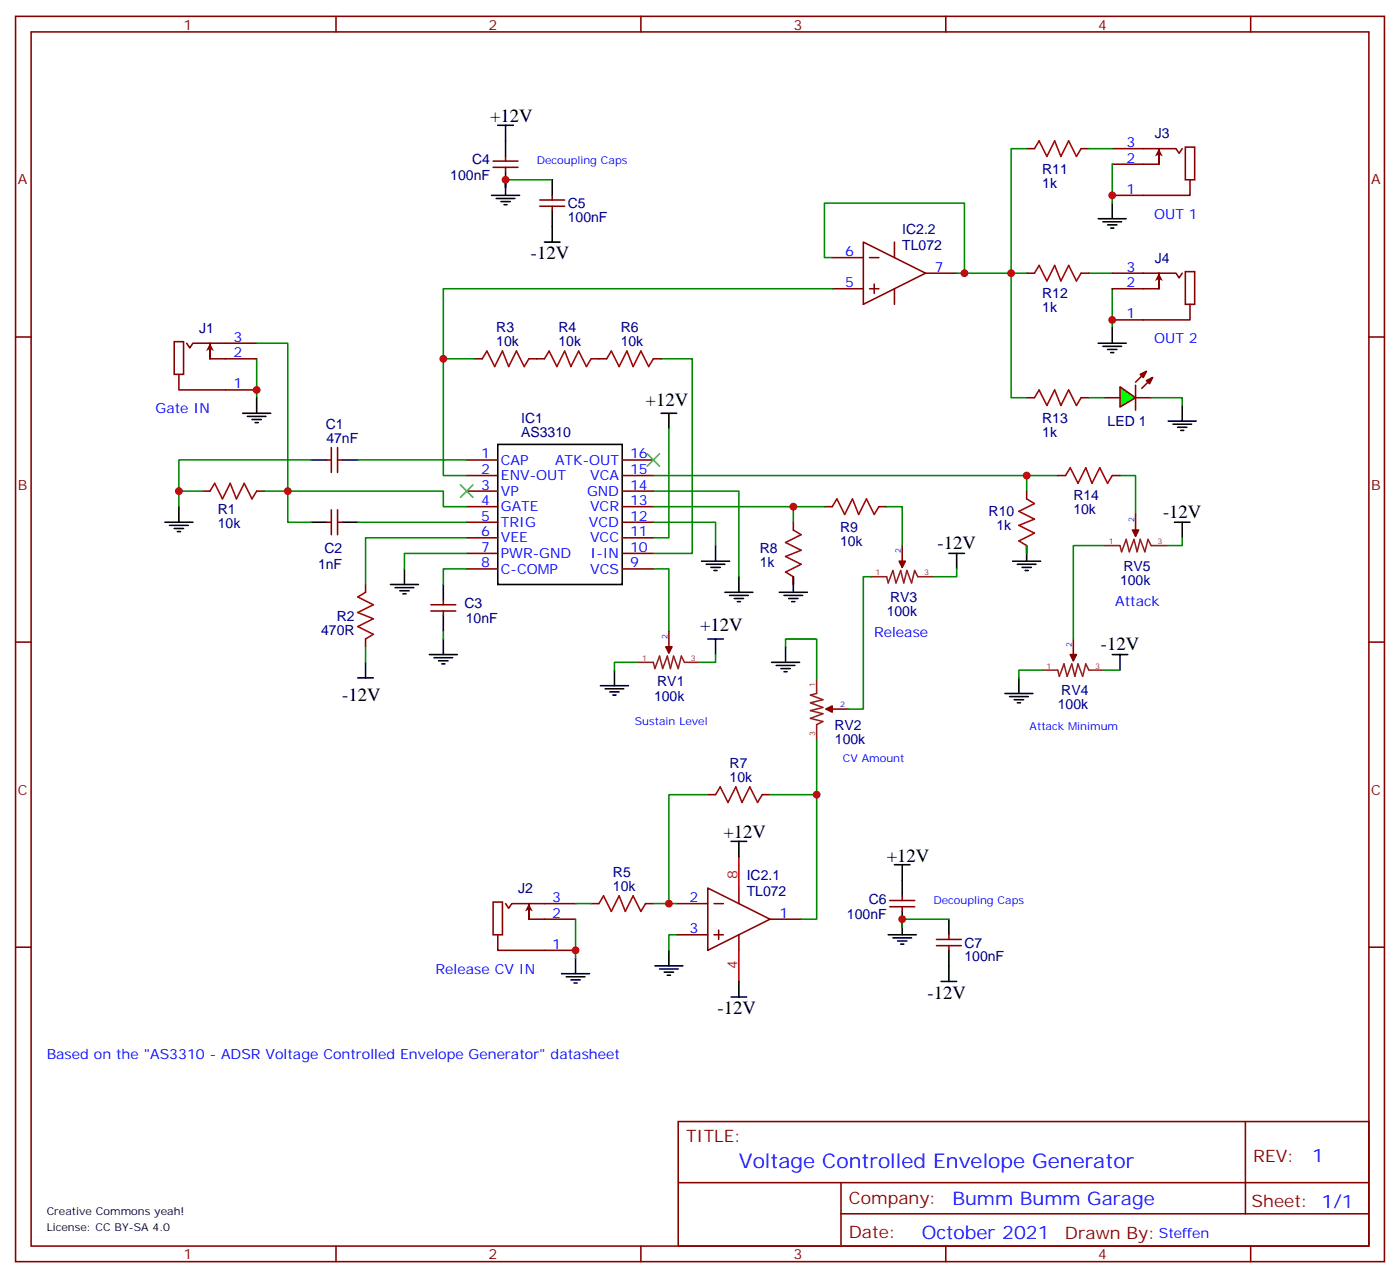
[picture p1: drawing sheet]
<svg xmlns="http://www.w3.org/2000/svg" width="317mm" height="290mm" viewBox="0 0 317 290" stroke-linecap="round" stroke-linejoin="round" font-family="sans-serif">
<g fill="none" stroke="#000" stroke-width=".35">
<path d="M55 93.7h6.4M56.1 94.4h4.2M57.1 95.1h2.2M57.9 95.8h.7M58.2 90.1v3.6M37.4 118.4h6.3M38.5 119.1h4.2M39.5 119.8h2.1M40.6 114.8v3.6M70.6 104.2h3.5M77.6 104.2h3.5M112.9 100.7h28.2v31.8h-28.2z"/>
<path d="M40.2 120.5h.7"/>
</g>
<g fill="none" stroke="#870000" stroke-width=".35">
<path d="M39.5 77.4h2.1v7.4h-2.1zM42.3 77.8l.7 1 .7-1h14.5M40.6 84.8v3.6h17.6M47.6 81.3v-3.5v3.5M47.6 81.3h10.6M107.6 81.3h1.8M119.9 81.3h3.6M134.1 81.3h3.5M148.2 81.3h1.7M74.1 104.2h1M75.1 101.4v5.7M76.6 104.2h1"/>
<path d="M76.6 101.4v5.7M105.8 104.2h7.1M105.8 107.8h7.1M105.8 111.3h7.1M105.8 114.8h7.1M105.8 118.4h7.1M141.1 104.2h7.1M141.1 107.8h7.1M141.1 111.3h7.1M141.1 114.8h7.1M141.1 118.4h7.1M105.8 121.9h7.1"/>
<path d="M105.8 125.4h7.1M105.8 128.9h7.1M141.1 121.9h7.1M141.1 125.4h7.1M141.1 128.9h7.1"/>
</g>
<path d="M109.4 81.3l1-1.7 1.8 3.5 1.7-3.5 1.5 3.5 1.7-3.5 1.8 3.5 1-1.8M123.5 81.3l1-1.7 1.8 3.5 1.8-3.5 1.4 3.5 1.7-3.5 1.8 3.5 1.1-1.8M137.6 81.3l1-1.7 1.8 3.5 1.8-3.5 1.4 3.5 1.7-3.5 1.8 3.5 1.1-1.8" fill="none" stroke="#a10000" stroke-width=".35"/>
<path d="M58.2 81.3v8.8M149.9 81.3h7.1v44.1h-8.8" fill="none" stroke="#008700" stroke-width=".35"/>
<path d="M104.4 109.9l2.8 2.8M107.2 109.9l-2.8 2.8" fill="none" stroke="#3c3" stroke-width=".35"/>
<path d="M47.6 77.8l.9 1.8-.9-.5-.9 .5z" fill="#870000"/>
<path d="M47.6 111.3l1.1-1.8 1.7 3.6 1.8-3.6 1.4 3.6 1.8-3.6 1.7 3.6 1.1-1.8M188.7 114.8l1.1-1.7 1.8 3.5 1.7-3.5 1.4 3.5 1.8-3.5 1.8 3.5 1-1.8M232.8 113.1l1.8 1-3.5 1.8 3.5 1.8-3.5 1.4 3.5 1.7-3.5 1.8 1.7 1M241.7 107.8l1-1.8 1.8 3.5 1.7-3.5 1.4 3.5 1.8-3.5 1.8 3.5 1-1.7M82.9 134.2l-1.8 1.1 3.6 1.8-3.6 1.7 3.6 1.4-3.6 1.8 3.6 1.8-1.8 1M179.9 120.1l1.8 1.1-3.5 1.7 3.5 1.8-3.5 1.4 3.5 1.8-3.5 1.7 1.7 1.1" fill="none" stroke="#a10000" stroke-width=".35"/>
<g fill="none" stroke="#870000" stroke-width=".35">
<path d="M45.9 111.3h1.7M58.2 111.3h1.8M74.1 118.4h1M75.1 115.5v5.7M76.6 115.5v5.7M76.6 118.4h1M179.9 118.4v1.7M187 114.8h1.7M199.3 114.8h1.8M232.8 111.3v1.8M239.9 107.8h1.8M252.2 107.8h1.8"/>
<path d="M257.5 116.6v3.5M82.9 132.5v1.7M97.7 138.5h5.7M97.7 137.1h5.7M100.5 136v1.1M100.5 138.5v1M179.9 130.7v1.8M204.6 123.6v3.6M232.8 123.6v1.8M82.9 144.8v1.8M151.7 143.1v3.5M243.4 144.8v3.5"/>
<path d="M111.8 204.4h2.1v7.4h-2.1zM112.9 211.8v3.6h17.6M114.7 204.8l.7 1 .7-1h14.4M119.9 208.3v-3.5v3.5M119.9 208.3h10.6"/>
</g>
<g fill="none" stroke="#000" stroke-width=".35">
<path d="M149.9 93.7h3.6M151.7 93.7v3.5M70.6 118.4h3.5M77.6 118.4h3.5M266.3 118.4h3.6M268.1 118.4v3.5M88.5 132.5h6.4M89.6 133.2h4.2M90.7 133.9h2.1M91.4 134.6h.7M91.7 128.9v3.6M100.5 132.5v3.5"/>
<path d="M100.5 139.5v3.6M159.1 127.2h6.4M160.2 127.9h4.2M161.2 128.6h2.1M161.9 129.3h.7M162.3 123.6v3.6M164.4 134.2h6.3M165.5 134.9h4.2M166.5 135.6h2.1M167.2 136.3h.7M167.6 130.7v3.5M176.7 134.2h6.4"/>
<path d="M177.8 134.9h4.2M178.9 135.6h2.1M179.6 136.3h.7M179.9 130.7v3.5M215.2 125.4h3.5M217 125.4v3.5M229.7 127.2h6.3M230.7 127.9h4.2M231.8 128.6h2.1M232.5 129.3h.7M232.8 123.6v3.6M81.1 153.6h3.6"/>
<path d="M82.9 150.1v3.5M97.4 148.3h6.3M98.4 149h4.3M99.5 149.8h2.1M100.2 150.5h.7M100.5 144.8v3.5M136.2 155.4h6.3M137.2 156.1h4.3M138.3 156.8h2.1M139 157.5h.7M139.3 151.9v3.5M160.5 144.8h3.5"/>
<path d="M162.3 144.8v3.5M227.9 157.2h6.3M229 157.9h4.2M230 158.6h2.1M230.7 159.3h.7M231.1 153.6v3.6M252.2 148.3h3.6M254 148.3v3.6"/>
</g>
<g fill="none" stroke="#008700" stroke-width=".35">
<path d="M58.2 77.8h7.1v40.6h5.3M151.7 97.2v24.7h-3.5M40.6 111.3h5.3M60 111.3h40.5v3.5h5.3M70.6 104.2h-30v10.6M81.1 118.4h24.7M81.1 104.2h24.7M148.2 118.4h14.1v5.2M148.2 111.3h19.4v19.4M148.2 107.8h91.7M148.2 114.8h38.8M179.9 114.8v3.6"/>
<path d="M201.1 114.8h3.5v8.8M232.8 107.8v3.5M254 107.8h3.5v8.8M105.8 121.9h-22.9v10.6M105.8 125.4h-14.1v3.5M105.8 128.9h-5.3v3.6M148.2 128.9h3.5v14.2M179.9 130.7v1.8M217 128.9v1.8h-5.3M232.8 123.6v1.8M250.5 123.6h-7.1v21.2M268.1 121.9v1.7h-3.5"/>
<path d="M82.9 146.6v3.5M100.5 143.1v1.7M144.6 150.1h-5.3v1.8M162.3 148.3v1.8h-3.6M236.4 151.9h-5.3v1.7M250.5 151.9h3.5"/>
</g>
<path d="M146.8 102.8l2.8 2.9M149.6 102.8l-2.8 2.9" fill="none" stroke="#3c3" stroke-width=".35"/>
<path d="M197.6 130.7h3.5l.3 1.4 1.1-2.8 .7 2.8 1.1-2.8 .7 2.8 .7-2.8 1 2.8 .7-2.8 .7 1.4h3.6M204.6 127.2v1.4M250.5 123.6h3.5l.4 1.5 1-2.9 .7 2.9 1.1-2.9 .7 2.9 .7-2.9 1 2.9 .7-2.9 .8 1.4h3.5M257.5 120.1v1.4M144.6 150.1h3.6l.3 1.4 1.1-2.8 .7 2.8 1-2.8 .7 2.8 .8-2.8 1 2.8 .7-2.8 .7 1.4h3.5M151.7 146.6v1.4M236.4 151.9h3.5l.3 1.4 1.1-2.8 .7 2.8 1.1-2.8 .7 2.8 .7-2.8 1 2.8 .7-2.8 .7 1.4h3.6M243.4 148.3v1.5" fill="none" stroke="#8c2424" stroke-width=".35"/>
<g fill="#870000" stroke="#870000" stroke-width=".35">
<path d="M151 146.6h1.4l-.7 1.4z"/>
<path d="M203.9 127.2h1.4l-.7 1.4z"/>
<path d="M242.7 148.3h1.4l-.7 1.5z"/>
<path d="M256.8 120.1h1.4l-.7 1.4z"/>
</g>
<path d="M119.9 204.8l.9 1.8-.9-.5-.8 .5z" fill="#870000"/>
<g fill="none" stroke="#000" stroke-width=".35">
<path d="M175 150.1h6.3M176 150.8h4.3M177.1 151.5h2.1M177.8 152.2h.7M178.2 146.6v3.5M165.8 190.7h3.5M167.6 190.7v3.5M130.5 217.1v3.6M148.5 218.9h6.4M149.6 219.6h4.2M151.7 215.4v3.5M127.4 220.7h6.3"/>
<path d="M128.4 221.4h4.2M129.5 222.1h2.1M130.2 222.8h.7M150.6 220.3h2.2M151.3 221h.7M165.8 226h3.5M167.6 222.4v3.6"/>
</g>
<path d="M188.7 58.4h-1.7v-12.4h31.7v15.9h-1.7M188.7 65.4h-88.2v42.4h5.3M197.6 130.7h-1.8v30h-3.5M178.2 146.6v-1.8h7v8.8M185.2 167.7v12.4M160.5 180.1h-8.8v24.7M174.6 180.1h10.6v28.2h-3.5M130.5 208.3v8.8M130.5 204.8h3.6M148.2 204.8h5.3M153.5 211.8h-1.8v3.6" fill="none" stroke="#008700" stroke-width=".35"/>
<g fill="none" stroke="#870000" stroke-width=".35">
<path d="M252.2 33.7h14.5l.7 1 .7-1M252.2 37.2h10.6M262.8 37.2v-3.5v3.5M268.8 33.3h2.1v7.4h-2.1zM188.7 58.4h7.1M195.8 54.9l14.1 7-14.1 7.1zM197.2 58.4h2.1M202.8 54.9v3.5M269.9 40.7v3.6h-17.7M188.7 65.4h7.1M197.2 65.4h2.1M198.3 64.4v2.1"/>
<path d="M202.8 65.4v3.6M209.9 61.9h7.1M188.7 160.7h3.6M160.5 180.1h1.8M172.9 180.1h1.7M134.1 204.8h1.7M146.4 204.8h1.8M153.5 204.8h7M153.5 211.8h7M160.5 201.3l14.1 7-14.1 7.1zM161.9 204.8h2.1M161.9 211.8h2.1"/>
<path d="M163 210.8v2.1M167.6 201.3v3.5M167.6 211.8v3.6M174.6 208.3h7.1"/>
</g>
<path d="M167.6 194.2v7.1M167.6 215.4v7" fill="none" stroke="#f00" stroke-width=".35"/>
<path d="M162.3 180.1l1-1.8 1.8 3.6 1.8-3.6 1.4 3.6 1.7-3.6 1.8 3.6 1.1-1.8M135.8 204.8l1.1-1.8 1.7 3.6 1.8-3.6 1.4 3.6 1.8-3.6 1.7 3.6 1.1-1.8" fill="none" stroke="#a10000" stroke-width=".35"/>
<path d="M185.2 153.6v3.6l-1.4 .3 2.8 1.1-2.8 .7 2.8 1-2.8 .7 2.8 .7-2.8 1.1 2.8 .7-1.4 .7v3.5M187.3 160.7h1.4" fill="none" stroke="#8c2424" stroke-width=".35"/>
<path d="M187.3 160.7l1.4-.7v1.4z" fill="#870000" stroke="#870000" stroke-width=".35"/>
<path d="M262.8 33.7l.9 1.8-.9-.5-.9 .5z" fill="#870000"/>
<path d="M249.1 49.6h6.3M250.1 50.3h4.3M251.2 51h2.1M251.9 51.7h.7M252.2 46v3.6M249.1 77.8h6.3M250.1 78.5h4.3M251.2 79.2h2.1M251.9 79.9h.7M252.2 74.3v3.5" fill="none" stroke="#000" stroke-width=".35"/>
<path d="M246.9 33.7h5.3M252.2 37.2v8.8M246.9 61.9h5.3M252.2 65.4v8.9" fill="none" stroke="#008700" stroke-width=".35"/>
<path d="M234.6 33.7l1.1-1.8 1.7 3.6 1.8-3.6 1.4 3.6 1.8-3.6 1.7 3.6 1.1-1.8M234.6 61.9l1.1-1.8 1.7 3.6 1.8-3.6 1.4 3.6 1.8-3.6 1.7 3.6 1.1-1.8" fill="none" stroke="#a10000" stroke-width=".35"/>
<path d="M232.8 33.7h1.8M245.2 33.7h1.7M232.8 61.9h1.8M245.2 61.9h1.7M252.2 61.9h14.5l.7 1.1 .7-1.1M252.2 65.4h10.6M262.8 65.4v-3.5v3.5M268.8 61.6h2.1v7.4h-2.1zM269.9 69v3.5h-17.7" fill="none" stroke="#870000" stroke-width=".35"/>
<path d="M262.8 61.9l.9 1.8-.9-.5-.9 .5z" fill="#870000"/>
<path d="M254 87.7l3.5 2.4-3.5 2.2z" fill="#0f0" stroke="#870000" stroke-width=".35"/>
<path d="M257.5 87.3v5.7z" fill="#f00" stroke="#870000" stroke-width=".35"/>
<g fill="#870000" stroke="#870000" stroke-width=".35">
<path d="M257.5 86.6l1.4-1.4z"/>
<path d="M258.9 88l1.4-1.4z"/>
<path d="M258.6 84.8l1.4-.7-.7 1.4z"/>
<path d="M260 86.3l1.4-.8-.7 1.5z"/>
</g>
<g fill="none" stroke="#870000" stroke-width=".35">
<path d="M3.5 3.7h310.5v282.2h-310.5zM7.1 7.2h303.3v275.2h-303.3zM76.2 3.7v3.5M145.3 3.7v3.5M214.5 3.7v3.5M283.6 3.7v3.5M111.8 37.9h5.7M111.8 36.5h5.7M114.7 35.5v1M114.7 37.9v1.1M122.4 46.7h5.7M122.4 45.3h5.7"/>
<path d="M125.2 44.3v1M125.2 46.7v1.1M3.5 76.4h3.6M310.4 76.4h3.6M232.8 90.1h1.8M245.2 90.1h1.7M250.5 90.1h3.5M257.5 90.1h3.6M3.5 145.5h3.6M310.4 145.5h3.6M3.5 214.7h3.6M201.8 205.5h5.6"/>
<path d="M201.8 204.1h5.6M204.6 203v1.1M204.6 205.5v1.1M212.4 214.3h5.6M212.4 212.9h5.6M215.2 211.8v1.1M215.2 214.3v1.1M310.4 214.7h3.6M153.8 254.2h156.6v28.2h-156.6zM282.4 254.2v20.9M153.8 268h156.5M190.7 275.1h119.6"/>
<path d="M190.7 268v14.1M76.2 282.4v3.5M145.3 282.4v3.5M214.5 282.4v3.5M283.6 282.4v3.5"/>
</g>
<path d="M234.6 90.1l1.1-1.7 1.7 3.5 1.8-3.5 1.4 3.5 1.8-3.5 1.7 3.5 1.1-1.8" fill="none" stroke="#a10000" stroke-width=".35"/>
<path d="M232.8 33.7h-3.5v56.4h3.5M125.2 40.7h-10.5v1.8M218.7 61.9h14.1M100.5 81.3h7.1M246.9 90.1h3.6M261.1 90.1h7v1.8M215.2 208.3h-10.6v1.8" fill="none" stroke="#008700" stroke-width=".35"/>
<g fill="none" stroke="#000" stroke-width=".35">
<path d="M112.9 28.4h3.5M114.7 28.4v7.1M114.7 39v5.3M111.5 44.3h6.3M112.5 45h4.3M113.6 45.7h2.1M114.3 46.4h.7M123.5 54.9h3.5M125.2 40.7v3.6M125.2 47.8v7.1M264.9 95.4h6.4M266 96.1h4.2"/>
<path d="M267.1 96.8h2.1M267.8 97.5h.7M268.1 91.9v3.5M202.8 196h3.6M204.6 196v7M201.4 211.8h6.4M202.5 212.5h4.2M203.6 213.3h2.1M204.3 214h.7M204.6 206.6v5.2M215.2 208.3v3.5M215.2 215.4v7"/>
<path d="M213.4 222.4h3.6"/>
</g>
<g fill="#c00">
<circle cx="58.2" cy="88.4" r=".88"/>
<circle cx="65.3" cy="111.3" r=".88"/>
<circle cx="40.6" cy="111.3" r=".88"/>
<circle cx="179.9" cy="114.8" r=".88"/>
<circle cx="232.8" cy="107.8" r=".88"/>
<circle cx="130.5" cy="215.4" r=".88"/>
<circle cx="151.7" cy="204.8" r=".88"/>
<circle cx="185.2" cy="180.1" r=".88"/>
<circle cx="252.2" cy="44.3" r=".88"/>
<circle cx="252.2" cy="72.5" r=".88"/>
<circle cx="218.7" cy="61.9" r=".88"/>
<circle cx="229.3" cy="61.9" r=".88"/>
<circle cx="204.6" cy="208.3" r=".88"/>
<circle cx="114.7" cy="40.7" r=".88"/>
<circle cx="100.5" cy="81.3" r=".88"/>
</g>
<text font-size="4.6" fill="#00f" x="167.6" y="264.8">Voltage Controlled Envelope Generator</text>
<g font-size="4.2">
<text x="111.1" y="27.7">+12V</text>
<text x="120.4" y="58.8">-12V</text>
<text x="146.4" y="91.9">+12V</text>
<text x="263.8" y="117.3">-12V</text>
<text x="212.6" y="124.4">-12V</text>
<text x="158.7" y="143.1">+12V</text>
<text x="249.7" y="147.3">-12V</text>
<text x="77.6" y="158.9">-12V</text>
<text x="164" y="190">+12V</text>
<text x="201.1" y="195.3">+12V</text>
<text x="210.4" y="226.3">-12V</text>
<text x="162.7" y="229.9">-12V</text>
</g>
<g font-size="4.2" fill="#00f">
<text x="297.6" y="263.4">1</text>
<text x="216" y="273">Bumm Bumm Garage</text>
<text x="209.1" y="280.8">October 2021</text>
</g>
<g font-size="3.9" fill="#800">
<text x="155.6" y="258.8">TITLE:</text>
<text x="284.2" y="263.4">REV:</text>
<text x="192.5" y="273">Company:</text>
<text x="283.9" y="273.6">Sheet: 1/1</text>
<text x="192.5" y="280.6">Date:</text>
<text x="241.5" y="280.7">Drawn By:</text>
</g>
<g font-size="3.2" fill="#800">
<text x="41.6" y="6.7">1</text>
<text x="110.8" y="6.7">2</text>
<text x="179.9" y="6.7">3</text>
<text x="249.1" y="6.7">4</text>
<text x="4.1" y="41.8">A</text>
<text x="311" y="41.8">A</text>
<text x="4.1" y="110.9">B</text>
<text x="311" y="110.9">B</text>
<text x="4.1" y="180.1">C</text>
<text x="311" y="180.1">C</text>
<text x="41.6" y="285.4">1</text>
<text x="110.8" y="285.4">2</text>
<text x="179.9" y="285.4">3</text>
<text x="249.1" y="285.4">4</text>
</g>
<g font-size="3.2" fill="#00f">
<text x="255.5" y="33.3">3</text>
<text x="255.5" y="36.9">2</text>
<text x="255.5" y="43.9">1</text>
<text x="261.7" y="49.6">OUT 1</text>
<text x="191.7" y="58">6</text>
<text x="191.7" y="65.1">5</text>
<text x="212" y="61.6">7</text>
<text x="255.5" y="61.6">3</text>
<text x="255.5" y="65.1">2</text>
<text x="52.9" y="77.4">3</text>
<text x="255.5" y="72.1">1</text>
<text x="261.7" y="77.8">OUT 2</text>
<text x="52.9" y="81">2</text>
<text x="52.9" y="88">1</text>
<text x="35.3" y="93.7">Gate IN</text>
<text x="109.1" y="103.9">1</text>
<text x="109.1" y="107.4">2</text>
<text x="113.6" y="105.3">CAP</text>
<text x="125.9" y="105.3">ATK-OUT</text>
<text x="142.9" y="107.4">15</text>
<text x="142.9" y="103.9">16</text>
<text x="109.1" y="110.9">3</text>
<text x="113.6" y="108.8">ENV-OUT</text>
<text x="113.6" y="112.4">VP</text>
<text x="133.1" y="112.4">GND</text>
<text x="133.9" y="108.8">VCA</text>
<text x="142.9" y="110.9">14</text>
<text x="109.1" y="114.5">4</text>
<text x="109.1" y="118">5</text>
<text x="113.6" y="115.9">GATE</text>
<text x="113.6" y="119.4">TRIG</text>
<text x="133.6" y="119.4">VCD</text>
<text x="133.8" y="115.9">VCR</text>
<text x="142.9" y="118">12</text>
<text x="142.9" y="114.5">13</text>
<text x="109.1" y="121.5">6</text>
<text x="109.1" y="125.1">7</text>
<text x="113.6" y="122.9">VEE</text>
<text x="133.8" y="122.9">VCC</text>
<text x="142.9" y="125.1">10</text>
<text x="142.9" y="121.5">11</text>
<text x="109.1" y="128.6">8</text>
<text x="113.6" y="126.5">PWR-GND</text>
<text x="113.6" y="130">C-COMP</text>
<text x="133.9" y="130">VCS</text>
<text x="133.9" y="126.5">I-IN</text>
<text x="142.9" y="128.6">9</text>
<text x="252.9" y="137.3">Attack</text>
<text x="198.2" y="144.4">Release</text>
<text x="125.2" y="204.4">3</text>
<text x="125.2" y="208">2</text>
<text x="156.4" y="204.4">2</text>
<text x="176.7" y="208">1</text>
<text x="125.2" y="215">1</text>
<text x="156.4" y="211.5">3</text>
<text x="98.8" y="220.7">Release CV IN</text>
<text x="10.6" y="240.1">Based on the &quot;AS3310 - ADSR Voltage Controlled Envelope Generator&quot; datasheet</text>
<text x="262.8" y="280.6">Steffen</text>
</g>
<g font-size="3.2" fill="#000080">
<text x="261.9" y="31.3">J3</text>
<text x="102.1" y="40.7">100nF</text>
<text x="107.1" y="37.2">C4</text>
<text x="236.4" y="39.3">R11</text>
<text x="128.8" y="47.2">C5</text>
<text x="236.4" y="42.5">1k</text>
<text x="128.8" y="50.3">100nF</text>
<text x="204.6" y="53.1">IC2.2</text>
<text x="204.6" y="56.6">TL072</text>
<text x="261.9" y="59.6">J4</text>
<text x="236.4" y="70.7">1k</text>
<text x="236.4" y="67.6">R12</text>
<text x="45.2" y="75.4">J1</text>
<text x="112.5" y="75.3">R3</text>
<text x="126.7" y="75.3">R4</text>
<text x="140.8" y="75.3">R6</text>
<text x="112.5" y="78.5">10k</text>
<text x="126.7" y="78.5">10k</text>
<text x="140.8" y="78.5">10k</text>
<text x="118.2" y="95.8">IC1</text>
<text x="236.4" y="95.8">R13</text>
<text x="73.9" y="97.2">C1</text>
<text x="74" y="100.4">47nF</text>
<text x="118.2" y="99">AS3310</text>
<text x="236.4" y="99">1k</text>
<text x="251.2" y="96.6">LED 1</text>
<text x="243.4" y="113.4">R14</text>
<text x="49.4" y="119.8">10k</text>
<text x="49.4" y="116.6">R1</text>
<text x="224.2" y="116.9">R10</text>
<text x="243.4" y="116.6">10k</text>
<text x="73.6" y="125.4">C2</text>
<text x="172.3" y="125.4">R8</text>
<text x="190.5" y="123.6">10k</text>
<text x="190.5" y="120.5">R9</text>
<text x="226" y="120.1">1k</text>
<text x="72.1" y="128.9">1nF</text>
<text x="172.3" y="128.6">1k</text>
<text x="254.8" y="129.3">RV5</text>
<text x="105.3" y="137.8">C3</text>
<text x="201.9" y="136.3">RV3</text>
<text x="254" y="132.5">100k</text>
<text x="72.8" y="143.8">470R</text>
<text x="76.4" y="140.7">R2</text>
<text x="105.7" y="141.3">10nF</text>
<text x="201.1" y="139.5">100k</text>
<text x="149" y="155.4">RV1</text>
<text x="148.3" y="158.9">100k</text>
<text x="239.9" y="160.7">100k</text>
<text x="240.7" y="157.5">RV4</text>
<text x="189.3" y="165.4">RV2</text>
<text x="189.3" y="168.5">100k</text>
<text x="165.5" y="177.3">10k</text>
<text x="165.5" y="174.1">R7</text>
<text x="117.5" y="202.4">J2</text>
<text x="139" y="202">10k</text>
<text x="139" y="198.8">R5</text>
<text x="169.3" y="203">TL072</text>
<text x="169.3" y="199.5">IC2.1</text>
<text x="192.1" y="208.3">100nF</text>
<text x="197" y="204.8">C6</text>
<text x="218.7" y="214.8">C7</text>
<text x="218.7" y="217.8">100nF</text>
</g>
<g font-size="3.2" fill="#f00">
<text x="167.2" y="199.1" transform="rotate(-90 167.2 199.1)">8</text>
<text x="167.2" y="219.5" transform="rotate(-90 167.2 219.5)">4</text>
</g>
<g font-size="2.5" fill="#00f">
<text x="121.7" y="37.2">Decoupling Caps</text>
<text x="144" y="164.2">Sustain Level</text>
<text x="233.5" y="165.5">Attack Minimum</text>
<text x="191.2" y="172.6">CV Amount</text>
<text x="211.7" y="204.8">Decoupling Caps</text>
</g>
<g font-size="2.5">
<text x="10.6" y="275.3">Creative Commons yeah!</text>
<text x="10.6" y="278.9">License: CC BY-SA 4.0</text>
</g>
<g font-size="1.8" fill="#00f">
<text x="257.2" y="118.4" transform="rotate(-90 257.2 118.4)">2</text>
<text x="204.3" y="125.4" transform="rotate(-90 204.3 125.4)">2</text>
<text x="151.3" y="144.8" transform="rotate(-90 151.3 144.8)">2</text>
<text x="243.1" y="146.6" transform="rotate(-90 243.1 146.6)">2</text>
<text x="190.5" y="160.3">2</text>
</g>
<g font-size="1.8" fill="#8d2323">
<text x="251.5" y="123.3">1</text>
<text x="262.5" y="123.3">3</text>
<text x="198.6" y="130.4">1</text>
<text x="209.5" y="130.4">3</text>
<text x="145.6" y="149.8">1</text>
<text x="156.6" y="149.8">3</text>
<text x="184.9" y="155.8" transform="rotate(-90 184.9 155.8)">1</text>
<text x="237.4" y="151.5">1</text>
<text x="248.4" y="151.5">3</text>
<text x="184.9" y="166.8" transform="rotate(-90 184.9 166.8)">3</text>
</g>
</svg>
